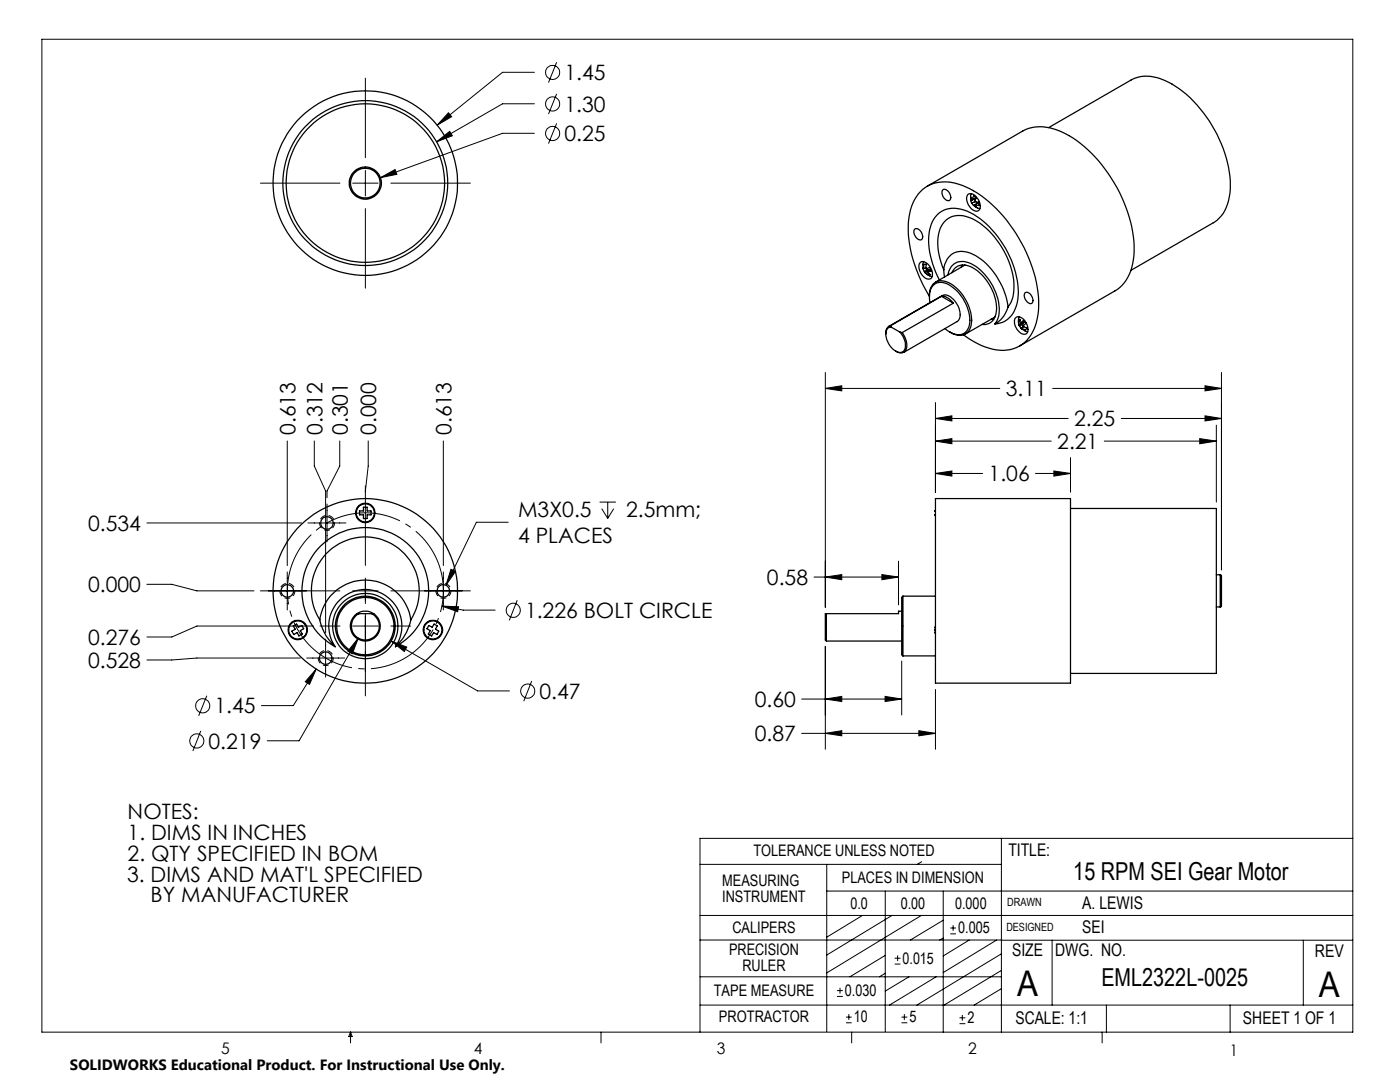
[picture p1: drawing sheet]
<svg xmlns="http://www.w3.org/2000/svg" width="279mm" height="216mm" viewBox="0 0 279 216" stroke-linecap="round" stroke-linejoin="round" font-family="sans-serif">
<g fill="none" stroke="#000" stroke-width=".2">
<path d="M8.4 7.8h261.6v198.2h-261.6zM72.9 15.6v15.9M106.6 14.4h-6.3l-13.1 10.6M111.1 12.4l-1.6 4.1M111.1 18.7l-1.6 4.1M52 36.5h15.8M70.4 36.5h5.1M72.9 34v5.1M75.9 35.5l2.9-1.7 .4 1zM78 36.5h15.9M87.1 28.3l2.6-2.1 .6 .9zM89.5 22.5l.6 .8-2.9 1.7z"/>
<path d="M106.6 20.7h-6.3l-13.2 7.6M106.6 26.6h-6.3l-24.4 8.9M111.1 24.6l-1.6 4M72.9 41.6v15.9M164.7 77.5l3.3-.5v1zM164.7 74.3v46.9M164.7 77.5h34.8M210.1 77.5h33.7M240.5 77l3.3 .5-3.3 .5zM243.8 74.3v39.4M57.3 88v24.9M62.7 88v5l2.3 5v28.3"/>
<path d="M67.8 88v5l-2.5 5v1.3M72.9 96.9v15.9M73.5 88v5l-.6 5M88.5 88v24.9M186.7 83.5l3.3-.5v1zM186.7 94.5l3.3-.5v1zM186.7 88l3.3-.5v1zM186.7 80.3v17.9M186.7 83.5h26.5M186.7 94.5h9.4M186.7 88h23.1M206.7 94.5h6.9"/>
<path d="M210.3 94l3.3 .5-3.3 .5zM213.6 91.3v6.9M220.4 88h22.3M223.8 83.5h20M239.4 87.5l3.3 .5-3.3 .5zM240.5 83l3.3 .5-3.3 .5zM242.7 84.8v15.4M29.3 116.6h5l5 1.3h11.4M29.3 104.4h30.9M52 117.9h15.8M57.3 114.1v7.6M61.5 104.4h7.5"/>
<path d="M65.3 100.6v7.5M70.4 117.9h5.1M72.9 115.4v5M78 117.9h15.9M88.5 114.1v7.6M90 113.6l.9 .4-1.9 2.8zM101.4 104.2h-6.3l-6.1 12.6M103.2 119.8l-1.6 4M119.7 100.2h3.2M120.1 101.5l1.2 1.9M121.3 100.2v3.2M122.5 101.5l-1.2 1.9"/>
<path d="M162.5 115.1h16.8M164.7 115.1l3.3-.4v1zM176 114.7l3.3 .4-3.3 .6zM179.3 112v8.7M41.3 138.8l-1.6 4M59.9 131.3h-20.6l-5 .4h-5M61.2 131.3h7.6M62.6 124.9h-23.3l-5 2.2h-5M63.1 133.5l-1.3 3.1-.9-.6zM63.1 133.5l-4.6 7.3h-6.3M63.9 124.9h3.9M65 127.5v7.6"/>
<path d="M70.4 124.9h5.1M71.5 127.3l-1.2 3.2-.9-.6zM71.5 127.3l-11.8 20.5h-6.4M72.9 122.4v16.5M78 124.9h4M78.1 127.9l3.1 1.2-.5 .9zM78.1 127.9l17.2 10h6.4M88.2 120.9l3.3 .2-.2 1zM88.2 120.9l4.3 .8h6.3M106.1 135.9l-1.6 4M160 139.5h20M164.7 139.5l3.3-.5v1z"/>
<path d="M164.7 129v20.5M176.6 139l3.4 .5-3.4 .5zM180 131.9v10.8M186.7 137.6v11.9M40.1 145.8l-1.6 4.1M160 146.3h26.7M164.7 146.3l3.3-.5v1zM183.4 145.8l3.3 .5-3.3 .5zM139.7 172.5h60.1M165 177.8h105M165 172.5v33.3M176.7 177.8v28"/>
<path d="M183.9 171.9l-.8 .6M188.2 177.8v28.2M199.8 167.3v38.7M270 167.3h-130.3v38.7M139.7 182.7h130.3M139.7 187.6h60.2M139.7 194.9h60.1M167 198.8h1.2M167 197.7h1.2M167.6 197.1v1.2M172.1 182.7l-7.1 4.3M176.7 194.2l-1.2 .7"/>
<path d="M176.7 190.6l-7.1 4.3M178 182.7l-13 7.9M178.5 192.4h1.2M178.5 191.2h1.2M179.1 190.6v1.2M181.4 194.9l-4.7 2.9M183.9 182.7l-18.9 11.4M186.8 194.9l-9.3 5.7M188.2 183.6l-6.5 4M188.2 187.2l-.7 .4M189.7 186.3h1.1M189.7 185.2h1.1"/>
<path d="M190.2 184.6v1.1M193.4 187.6l-5.2 3.1M198.9 187.6l-10.7 6.5M199.8 187.6h70.2M199.8 197.3l-5.4 3.3M199.8 193.6l-11.6 7.1M199.8 190.3l-16.8 10.3M210 187.6v13M260.1 187.6v13M70 206v2.1M70 206l.3 .8h-.7zM119.9 206v2.1"/>
<path d="M139.7 200.6h130.3M168.8 204.1h1.2M168.8 203h1.2M169.4 202.4v1.1M170 206v2.1M179.9 204.1h1.2M179.9 203h1.2M180.5 202.4v1.1M191.5 204.3h1.2M191.5 203.1h1.2M192.1 202.5v1.2M220 206v2.1"/>
<path d="M220.8 200.6v5.4M245.5 200.6v5.4"/>
<circle cx="110.3" cy="14.4" r="1.4"/>
<circle cx="110.3" cy="20.7" r="1.41"/>
<circle cx="110.3" cy="26.6" r="1.41"/>
<circle cx="102.4" cy="121.8" r="1.41"/>
<circle cx="105.3" cy="137.9" r="1.41"/>
<circle cx="39.3" cy="147.8" r="1.41"/>
<circle cx="40.5" cy="140.8" r="1.41"/>
</g>
<path d="M87.8 113.3a15.6 15.6 0 0 0-26-6.3 15.6 15.6 0 0 0 6.9 25.9 15.6 15.6 0 0 0 19.4-18.5l-.3-1.1" fill="none" stroke="#000" stroke-width=".2" stroke-dasharray="15.2 1.3 1.3 1.3" stroke-dashoffset="6.3" stroke-linecap="butt"/>
<path d="M57.4 119.4a1.5 1.5 0 0 1-1.4-2.2 1.5 1.5 0 0 1 2.6-.2 1.5 1.5 0 0 1-1.1 2.4h-.1M65.3 105.8a1.5 1.5 0 0 1-1.4-2.2 1.5 1.5 0 0 1 2.6-.1 1.5 1.5 0 0 1-1.1 2.3h-.1M88.5 119.4a1.5 1.5 0 0 1-1.3-2.2 1.5 1.5 0 0 1 2.5-.2 1.5 1.5 0 0 1-1 2.4h-.2M65 132.8a1.5 1.5 0 0 1-1.3-2.2 1.5 1.5 0 0 1 2.5-.1 1.5 1.5 0 0 1-1 2.3h-.2" fill="none" stroke="#000" stroke-width=".2" stroke-dasharray="1.3 .6" stroke-dashoffset=".7" stroke-linecap="butt"/>
<g fill="#000">
<path d="M88.2 120.9l3.3 .2-.2 1z"/>
<path d="M71.5 127.3l-2.1 2.6 .9 .6zM63.1 133.5l-2.2 2.5 .9 .6zM78.1 127.9l2.6 2.1 .5-.9zM90 113.6l-1 3.2 1.9-2.8zM164.7 139.5l3.3-.5v1zM176.6 139l3.4 .5-3.4 .5zM164.7 77.5l3.3-.5v1zM240.5 77l3.3 .5-3.3 .5zM186.7 83.5l3.3-.5v1zM240.5 83l3.3 .5-3.3 .5zM186.7 94.5l3.3-.5v1zM210.3 94l3.3 .5-3.3 .5zM186.7 88l3.3-.5v1zM239.4 87.5l3.3 .5-3.3 .5zM164.7 146.3l3.3-.5v1zM183.4 145.8l3.3 .5-3.3 .5zM164.7 115.1l3.3-.4v1zM176 114.7l3.3 .4-3.3 .6zM89.5 22.5l-2.3 2.5 2.9-1.7zM87.1 28.3l3.2-1.2-.6-.9zM75.9 35.5l3.3-.7-.4-1z"/>
</g>
<g fill="none" stroke="#000" stroke-width=".25">
<path d="M185.1 37.1l19-11a8.4 8.4 0 0 1 7.7 .2 26.5 26.5 0 0 1 12.1 13.1 22.4 22.4 0 0 1 2.2 13.2 7.7 7.7 0 0 1-3.6 5.4l-19 11M188.2 37.8a1.45 1.45 0 0 1 1.3 2.1 1.39 1.39 0 0 1-1.5-1.6zM193.1 38.9a1.31 1.31 0 0 1 2 .7 1.62 1.62 0 0 1 0 2.5 2.45 2.45 0 0 1-2-3.2zM193.7 39.9l.1 .1M193.9 38.7l-.2 1.1M194 40l.3-.9 .5 .3-.3 .9M194.3 39.7l-.5 .3v-.6l.2 .6M194.3 39.7h.1M194.3 39.7l.3 .2M194.9 39.4l-.9 .6M209.3 25.5l16.4-9.5a7.7 7.7 0 0 1 7.5 .4 24.3 24.3 0 0 1 10.5 12.3 17.8 17.8 0 0 1 1.3 12 6.5 6.5 0 0 1-2.9 3.7l-16.4 9.5M182.5 45.8a1.24 1.24 0 0 1 1.6 1.2 .62 .62 0 0 1-.2 .8 .62 .62 0 0 1-.9-.2 1.53 1.53 0 0 1-.5-1.8z"/>
<path d="M183.6 52.5a1.15 1.15 0 0 1 1.7 .4 2.04 2.04 0 0 1 .4 2.7 1.83 1.83 0 0 1-2.1-1.5l-.2-.9zM184.2 53.5l.1 .2M184.2 53.6l.3 .6 .5-.3M184.3 53.7l.1-1h.5l-.1 .9 .8-.2 .3 .6-.8 .3M184.3 52.2l-.1 .4v.9M184.5 54.2l.1 .2M184.6 54.4a2.36 2.36 0 0 0 1.4 .8M184.6 54.4l.6 .4M184.8 53.4l-.5 .3M184.9 53.6l.1 .3M185.1 54.3l.6 .5h-.5M185.5 59.1a26 26 0 0 1-4.2-14.8 8.5 8.5 0 0 1 3.9-7.2 8.8 8.8 0 0 1 8.3 .5 28.1 28.1 0 0 1 12.8 16.8 17.3 17.3 0 0 1 0 11.3 6.9 6.9 0 0 1-9 3.8l-2.2-1-2.8-1.7"/>
<path d="M185.5 59.2a2.54 2.54 0 0 1 2.9-3.1 8.2 8.2 0 0 1 5.3 6.2 4 4 0 0 1-.9 4.2 2.92 2.92 0 0 1-3.3-.2M185.5 53.8l.1 .2M185.5 53.8l-.5 .1M185.5 53.8l-.9 .6M185.5 54.7l-.3 .1M185.8 53.9l-.7 .4M187.5 55.8a14.6 14.6 0 0 1-1.6-11.1 4.8 4.8 0 0 1 6.5-2.8 17.2 17.2 0 0 1 9 9.1 14.8 14.8 0 0 1 1.4 10 4.7 4.7 0 0 1-4.3 3.6M187.9 59.1a2.84 2.84 0 0 1 2.4 1.4M187.9 59.1l-10.2 5.9M187.9 59.1l2.4 1.4M188.3 53.8a10.8 10.8 0 0 1-.4-8.7 4.1 4.1 0 0 1 5.4-1.7 15.4 15.4 0 0 1 8.1 8.8 10.9 10.9 0 0 1 .4 8.2l-.6 .8M188.3 53.8l.2 1.4"/>
<path d="M188.3 53.8a3.6 3.6 0 0 1 5.4-3.3 13.9 13.9 0 0 1 7.5 10.7M189.2 54.9a2.96 2.96 0 0 1 4.6-2.3 10.9 10.9 0 0 1 5.5 10.4l-.3 .9-.5 .7M190 54.4a2.57 2.57 0 0 1 3.7-1.2 9.8 9.8 0 0 1 5.1 9.3 2.46 2.46 0 0 1-2.8 2.2M192.1 52.9l-.3 .5M192.6 52.9l-5.9 3.4M193.8 40.1l.2 .5M194 40.6l.3 .4M194.5 40.9l.3 .4-.5-.3M194.5 40.3l.9 .1M194.5 40.3l-.5 .3M194.5 40.9l-.2 .1M194.6 41.2l.5 .3"/>
<path d="M194.9 40.3v.4M195 41.5l.5 .1M195.4 40.4v.6l-.9-.1M195.4 40.4l-.9 .5M204.5 58.5a1.24 1.24 0 0 1 1.6 1.2 .62 .62 0 0 1-.2 .9 .62 .62 0 0 1-.9-.3 1.65 1.65 0 0 1-.5-1.8zM177.4 65.1l10.6-6.1a2.41 2.41 0 0 1 2.8 1.4 3.3 3.3 0 0 1 .5 3.6l-10.9 6.3M177.7 65a1.43 1.43 0 0 0-.9 1.6M177.7 65l.1 .3M177.8 65.3a1.3 1.3 0 0 0-1 1.7 3.8 3.8 0 0 0 2.8 3.3 1.35 1.35 0 0 0 1.1-1.8l-.4-1.1-.7-1.1M177.8 65.3l1.8 1M179.6 66.3l.5 .1M180.1 66.4a3.3 3.3 0 0 1 .5 3.8l-.8 .2-1-.3"/>
<path d="M185.6 60.4a3.3 3.3 0 0 1 1.4-4 3.9 3.9 0 0 1 3.7 1.4 8.1 8.1 0 0 1 2.7 7.5 2.28 2.28 0 0 1-3.6 1.1l-1.2-.9M190.3 60.5l-10.2 5.9M197.8 63.7h.5M198.6 63.3l-5.9 3.3M201.2 61.2a5.4 5.4 0 0 1-2.7 3.4M202.6 63.5a1.19 1.19 0 0 1 1.8 .4 2.15 2.15 0 0 1 .4 2.7 1.88 1.88 0 0 1-2.2-1.5l-.1-.6v-.6zM203.3 63.8l.1 1.1M203.3 64.1l.3-.4 .1 .8M203.3 64.1l.1 .8M203.4 64.9l.1 .2M203.4 63.2l-.1 .6M203.5 65.1l.4 .5"/>
<path d="M203.6 64l-.3 .1M203.7 64.5l.6-.6 .5 .6-.7 .6 .9 .4-.3 .3-.9-.3M203.8 65.5l.1 .2M203.9 65.6l.9 .5 .3 .1M204 64.7l.2 .3M204 64.7l-.5 .4M204.2 64.2l.1 .1M204.3 64.3l-.3 .4M204.3 64.3l-.9 .6M204.3 65.2l-.5 .3M204.4 64.1l-.7 .4M186.7 99.5h26.9v36.8h-26.9z"/>
<path d="M71.8 102h.7v-.8h.8v.8h.7v.7h-.7v.8h-.8v-.8h-.7zM180.2 119v11.9M180.2 119a1.87 1.87 0 0 0-.2 1.6v10l.2 .3M180.2 119h6.5M186.6 102.7l.1 .2M186.6 102.7h.1M186.7 101.8l-.1 .2h.1M213.6 101.5h29.1v32.9h-29.1M242.7 114.7h.8M243.5 114.7l.3 .2v6.1l-.3 .1M243.5 114.7v6.4M58.5 124.9l.7-.4 .3 .7 .7-.4 .4 .6-.7 .4 .4 .7-.6 .4-.4-.7-.7 .4-.4-.7 .7-.3z"/>
<path d="M63.8 123.7a10.3 10.3 0 0 0 3.1 5.3M63.8 123.7a9.2 9.2 0 0 1 9.1-8 9.2 9.2 0 0 1 9.1 8M63.8 123.7a10.8 10.8 0 0 1 9.1-16.6 10.8 10.8 0 0 1 9.1 16.6M66.9 129a7.3 7.3 0 0 1 6-11.4 7.3 7.3 0 0 1 6 11.4M66.9 129a12.6 12.6 0 0 1-3.8-19.1 12.6 12.6 0 0 1 19.6 0 12.6 12.6 0 0 1-3.8 19.1M71.2 122.4a2.99 2.99 0 0 0-.5 4.5 2.99 2.99 0 0 0 4.4 0 2.99 2.99 0 0 0-.5-4.5M71.2 122.4a3.1 3.1 0 0 1 3.4 0M71.2 122.4h3.4M71.6 122.4a2.78 2.78 0 0 0-.8 4.3 2.78 2.78 0 0 0 4.3 0 2.78 2.78 0 0 0-.9-4.3M82 123.7a9.7 9.7 0 0 1-3.1 5.3M85.6 124.8l.7 .4 .3-.7 .7 .4-.4 .7 .7 .3-.4 .7-.7-.4-.4 .7-.6-.4 .4-.7-.7-.4zM164.9 122.4v5.5"/>
<path d="M164.9 127.9h15.1M180 122h-.7v.4h-14.6v5.3l.2 .2M180.2 130.9h6.5M186.6 126.2l.1 .2M186.6 126.2l.1 .1M186.6 125.8l.1 .2M186.6 126.2h.1M186.6 125.8h.1M186.7 125.4l-.1 .2h.1M186.7 125l-.1 .2h.1M186.7 125.8h-.1M242.7 121.1h.8"/>
<circle cx="72.9" cy="36.5" r="16.4"/>
<circle cx="72.9" cy="36.5" r="2.96"/>
<circle cx="72.9" cy="36.5" r="15.8"/>
<circle cx="72.9" cy="36.5" r="18.4"/>
<circle cx="72.9" cy="36.5" r="3.2"/>
<circle cx="57.4" cy="117.9" r="1.24"/>
<circle cx="65.2" cy="104.4" r="1.25"/>
<circle cx="72.9" cy="102.3" r="1.93"/>
<circle cx="72.9" cy="117.9" r="18.4"/>
<circle cx="72.9" cy="102.3" r="1.81"/>
<circle cx="88.5" cy="117.9" r="1.24"/>
<circle cx="59.4" cy="125.7" r="1.94"/>
<circle cx="59.4" cy="125.7" r="1.81"/>
<circle cx="65" cy="131.3" r="1.24"/>
<circle cx="72.9" cy="124.9" r="6.5"/>
<circle cx="72.9" cy="124.9" r="6"/>
<circle cx="72.9" cy="124.9" r="5.7"/>
<circle cx="86.4" cy="125.7" r="1.94"/>
<circle cx="86.4" cy="125.7" r="1.8"/>
</g>
<g font-size="7.1">
<text x="203" y="198.7">A</text>
<text x="263.2" y="198.9">A</text>
</g>
<g font-size="4.9">
<text x="214.2" y="175.7">15 RPM SEI Gear Motor</text>
<text x="219.8" y="196.7">EML2322L-0025</text>
</g>
<g font-size="4.2">
<text x="112.6" y="16">1.45</text>
<text x="112.6" y="22.3">1.30</text>
<text x="112.6" y="28.2">0.25</text>
<text x="200.7" y="79.1">3.11</text>
<text x="59" y="86.8" transform="rotate(-90 59 86.8)">0.613</text>
<text x="64.3" y="86.8" transform="rotate(-90 64.3 86.8)">0.312</text>
<text x="69.4" y="86.8" transform="rotate(-90 69.4 86.8)">0.301</text>
<text x="75.1" y="86.8" transform="rotate(-90 75.1 86.8)">0.000</text>
<text x="90.1" y="86.8" transform="rotate(-90 90.1 86.8)">0.613</text>
<text x="211" y="89.6">2.21</text>
<text x="214.4" y="85.1">2.25</text>
<text x="197.3" y="96.1">1.06</text>
<text x="17.6" y="105.9">0.534</text>
<text x="103.4" y="103.2">M3X0.5</text>
<text x="125" y="103.2">2.5mm;</text>
<text x="103.4" y="108.3">4 PLACES</text>
<text x="17.6" y="118.2">0.000</text>
<text x="153.1" y="116.7">0.58</text>
<text x="104.8" y="123.3">1.226 BOLT CIRCLE</text>
<text x="17.6" y="128.7">0.276</text>
<text x="17.6" y="133.3">0.528</text>
<text x="42.8" y="142.4">1.45</text>
<text x="107.7" y="139.4">0.47</text>
<text x="150.6" y="141.1">0.60</text>
<text x="41.6" y="149.4">0.219</text>
<text x="150.6" y="147.9">0.87</text>
<text x="25.5" y="163.5">NOTES:</text>
<text x="25.5" y="167.7">1. DIMS IN INCHES</text>
<text x="25.5" y="171.9">2. QTY SPECIFIED IN BOM</text>
<text x="25.4" y="175.9">3. DIMS AND MAT'L SPECIFIED</text>
<text x="30" y="180.1">BY MANUFACTURER</text>
</g>
<g font-size="3.5">
<text x="201.2" y="170.7">TITLE:</text>
<text x="216" y="181.4">A. LEWIS</text>
<text x="202" y="190.8">SIZE</text>
<text x="210.6" y="190.8">DWG. NO.</text>
<text x="216" y="186.2">SEI</text>
<text x="262.4" y="190.9">REV</text>
<text x="202.7" y="204.4">SCALE: 1:1</text>
<text x="248.1" y="204.4">SHEET 1 OF 1</text>
</g>
<g font-size="3.2">
<text x="150.4" y="170.8">TOLERANCE UNLESS NOTED</text>
<text x="144.1" y="176.7">MEASURING</text>
<text x="144.1" y="179.9">INSTRUMENT</text>
<text x="168" y="176.2">PLACES IN DIMENSION</text>
<text x="169.7" y="181.4">0.0</text>
<text x="179.8" y="181.4">0.00</text>
<text x="190.6" y="181.4">0.000</text>
<text x="145.5" y="190.6">PRECISION</text>
<text x="146.2" y="186.2">CALIPERS</text>
<text x="191.2" y="186.2">0.005</text>
<text x="148.2" y="193.8">RULER</text>
<text x="180.1" y="192.3">0.015</text>
<text x="142.4" y="198.7">TAPE MEASURE</text>
<text x="168.6" y="198.7">0.030</text>
<text x="143.5" y="204">PROTRACTOR</text>
<text x="170.4" y="204">10</text>
<text x="181.5" y="204">5</text>
<text x="193.1" y="204.2">2</text>
<text x="44.2" y="210.4">5</text>
<text x="94.6" y="210.3">4</text>
<text x="143.1" y="210.4">3</text>
<text x="193.2" y="210.3">2</text>
<text x="245.4" y="210.6">1</text>
</g>
<text font-size="3" x="14" y="213.5">SOLIDWORKS Educational Product. For Instructional Use Only.</text>
<g font-size="2.3">
<text x="200.8" y="185.7">DESIGNED</text>
<text x="201" y="180.9">DRAWN</text>
</g>
</svg>
